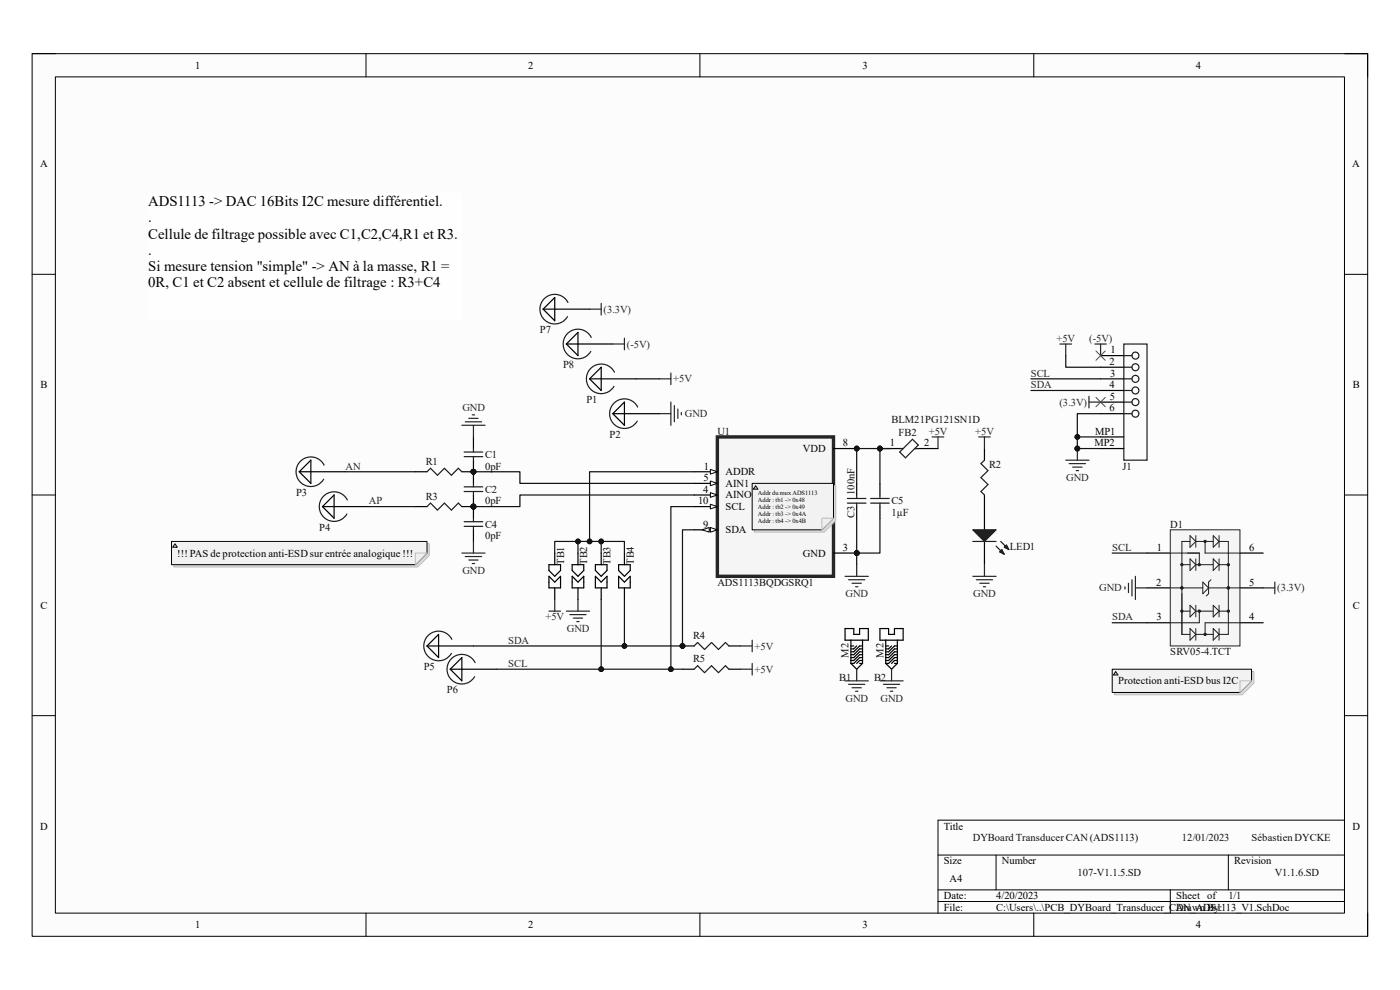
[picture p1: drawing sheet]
<svg xmlns="http://www.w3.org/2000/svg" width="297mm" height="210mm" viewBox="0 0 297 210" stroke-linecap="round" stroke-linejoin="round" font-family="sans-serif">
<path d="M6.8 11.4h283.4v187.2h-283.4z" fill-rule="evenodd" fill="#fcfcfc"/>
<path d="M6.8 11.4h283.4v187.2h-283.4z" fill="none" stroke="#000" stroke-width=".21"/>
<path d="M11.7 16.3h273.5v177.4h-273.5z" fill-rule="evenodd" fill="#fcfcfc"/>
<g fill="none" stroke="#000" stroke-width=".21">
<path d="M6.8 11.4h4.9M11.7 16.3h273.5v177.4h-273.5zM77.6 11.4v4.9M148.5 11.4v4.9M219.3 11.4v4.9M285.2 11.4h5v4.9M6.8 58.2h4.9M285.2 58.2h5M6.8 105h4.9M285.2 105h5M6.8 151.8h4.9M285.2 151.8h5"/>
<path d="M285.2 174h-86.2v19.7M77.6 193.7v4.9M148.5 193.7v4.9M199 181.4h86.2M199 188.8h86.2M199 191.2h86.2M211.3 181.4v7.4M219.3 193.7v4.9M248.3 188.8v4.9M260.6 181.4v7.4M290.2 193.7v4.9"/>
</g>
<circle cx="181.8" cy="95.2" r=".49" fill="#0e0e0e"/>
<circle cx="181.8" cy="95.2" r=".49" fill="none" stroke="#0e0e0e" stroke-width=".21"/>
<circle cx="181.8" cy="117.3" r=".49" fill="#0e0e0e"/>
<circle cx="181.8" cy="117.3" r=".49" fill="none" stroke="#0e0e0e" stroke-width=".21"/>
<path d="M152.2 92.7h24.6v29.6h-24.6z" fill-rule="evenodd" fill="#f5f5f5"/>
<path d="M152.2 92.7h24.6v29.6h-24.6z" fill="none" stroke="#262626" stroke-width=".72"/>
<path d="M147.3 100.1h4.9" fill="none" stroke="#000" stroke-width=".25"/>
<path d="M150.7 99.6l1.5 .5-1.5 .5z" fill="#fbfbfb"/>
<path d="M150.7 99.6l1.5 .5-1.5 .5z" fill="none" stroke="#000" stroke-width=".21"/>
<path d="M147.3 102.5h4.9" fill="none" stroke="#000" stroke-width=".25"/>
<path d="M150.7 102l1.5 .5-1.5 .5z" fill="#fbfbfb"/>
<path d="M150.7 102l1.5 .5-1.5 .5z" fill="none" stroke="#000" stroke-width=".21"/>
<path d="M147.3 105h4.9" fill="none" stroke="#000" stroke-width=".25"/>
<path d="M150.7 104.5l1.5 .5-1.5 .5z" fill="#fbfbfb"/>
<path d="M150.7 104.5l1.5 .5-1.5 .5z" fill="none" stroke="#000" stroke-width=".21"/>
<path d="M147.3 107.5h4.9" fill="none" stroke="#000" stroke-width=".25"/>
<path d="M150.7 107l1.5 .5-1.5 .5z" fill="#fbfbfb"/>
<path d="M150.7 107l1.5 .5-1.5 .5z" fill="none" stroke="#000" stroke-width=".21"/>
<path d="M147.3 112.4h4.9" fill="none" stroke="#000" stroke-width=".25"/>
<path d="M150.7 111.9l1.5 .5-1.5 .5z" fill="#fbfbfb"/>
<path d="M150.7 111.9l1.5 .5-1.5 .5z" fill="none" stroke="#000" stroke-width=".21"/>
<path d="M149 112.4l1.5-.5v1z" fill="#fbfbfb"/>
<path d="M149 112.4l1.5-.5v1z" fill="none" stroke="#000" stroke-width=".21"/>
<path d="M176.8 95.2h4.9" fill="none" stroke="#000" stroke-width=".25"/>
<circle cx="181.8" cy="95.2" r=".49" fill="#0e0e0e"/>
<circle cx="181.8" cy="95.2" r=".49" fill="none" stroke="#0e0e0e" stroke-width=".21"/>
<path d="M176.8 117.3h4.9" fill="none" stroke="#000" stroke-width=".25"/>
<circle cx="181.8" cy="117.3" r=".49" fill="#0e0e0e"/>
<circle cx="181.8" cy="117.3" r=".49" fill="none" stroke="#0e0e0e" stroke-width=".21"/>
<path d="M181.7 102.5v2.5M181.7 107.5v2.4" fill="none" stroke="#000" stroke-width=".25"/>
<path d="M179.8 105.7h3.9M179.8 106.7h3.9M181.7 105v.7M181.7 106.7v.8" fill="none" stroke="#1c1c1c" stroke-width=".25"/>
<circle cx="144.8" cy="137" r=".49" fill="#0e0e0e"/>
<circle cx="144.8" cy="137" r=".49" fill="none" stroke="#0e0e0e" stroke-width=".21"/>
<path d="M144.8 137h2.5" fill="none" stroke="#000" stroke-width=".25"/>
<circle cx="144.8" cy="137" r=".49" fill="#0e0e0e"/>
<circle cx="144.8" cy="137" r=".49" fill="none" stroke="#0e0e0e" stroke-width=".21"/>
<path d="M154.6 137h2.5M144.8 142h2.5M154.6 142h2.5" fill="none" stroke="#000" stroke-width=".25"/>
<path d="M147.3 137l.7-.7 1.5 1.5 1.5-1.5 1.4 1.5 1.5-1.5 .7 .7M147.3 142l.7-.8 1.5 1.5 1.5-1.5 1.4 1.5 1.5-1.5 .7 .8" fill="none" stroke="#1c1c1c" stroke-width=".25"/>
<path d="M181.7 119.8v2.5M120.2 129.6h4.9M120.9 130.4h3.4M121.6 131.1h2M122.4 131.9h.5M122.6 127.2v2.4M179.3 122.3h4.9M180 123h3.5M180.8 123.7h1.9M181.5 124.5h.5" fill="none" stroke="#262626" stroke-width=".25"/>
<circle cx="100.4" cy="107.5" r=".49" fill="#0e0e0e"/>
<circle cx="100.4" cy="107.5" r=".49" fill="none" stroke="#0e0e0e" stroke-width=".21"/>
<circle cx="100.4" cy="100.1" r=".49" fill="#0e0e0e"/>
<circle cx="100.4" cy="100.1" r=".49" fill="none" stroke="#0e0e0e" stroke-width=".21"/>
<path d="M100.4 105v2.5" fill="none" stroke="#000" stroke-width=".25"/>
<circle cx="100.4" cy="107.5" r=".49" fill="#0e0e0e"/>
<circle cx="100.4" cy="107.5" r=".49" fill="none" stroke="#0e0e0e" stroke-width=".21"/>
<path d="M100.4 100.1v2.4" fill="none" stroke="#000" stroke-width=".25"/>
<circle cx="100.4" cy="100.1" r=".49" fill="#0e0e0e"/>
<circle cx="100.4" cy="100.1" r=".49" fill="none" stroke="#0e0e0e" stroke-width=".21"/>
<path d="M98.5 103.3h3.9M98.5 104.3h3.9M100.4 102.5v.8M100.4 104.3v.7" fill="none" stroke="#1c1c1c" stroke-width=".25"/>
<circle cx="100.4" cy="107.5" r=".49" fill="#0e0e0e"/>
<circle cx="100.4" cy="107.5" r=".49" fill="none" stroke="#0e0e0e" stroke-width=".21"/>
<path d="M100.4 107.5v2.4M100.4 112.4v2.5" fill="none" stroke="#000" stroke-width=".25"/>
<circle cx="100.4" cy="107.5" r=".49" fill="#0e0e0e"/>
<circle cx="100.4" cy="107.5" r=".49" fill="none" stroke="#0e0e0e" stroke-width=".21"/>
<path d="M98.5 110.7h3.9M98.5 111.7h3.9M100.4 109.9v.8M100.4 111.7v.7" fill="none" stroke="#1c1c1c" stroke-width=".25"/>
<circle cx="100.4" cy="100.1" r=".49" fill="#0e0e0e"/>
<circle cx="100.4" cy="100.1" r=".49" fill="none" stroke="#0e0e0e" stroke-width=".21"/>
<path d="M100.4 97.6v2.5" fill="none" stroke="#000" stroke-width=".25"/>
<circle cx="100.4" cy="100.1" r=".49" fill="#0e0e0e"/>
<circle cx="100.4" cy="100.1" r=".49" fill="none" stroke="#0e0e0e" stroke-width=".21"/>
<path d="M100.4 92.7v2.4" fill="none" stroke="#000" stroke-width=".25"/>
<path d="M98.5 95.9h3.9M98.5 96.9h3.9M100.4 95.1v.8M100.4 96.9v.7" fill="none" stroke="#1c1c1c" stroke-width=".25"/>
<circle cx="100.4" cy="100.1" r=".49" fill="#0e0e0e"/>
<circle cx="100.4" cy="100.1" r=".49" fill="none" stroke="#0e0e0e" stroke-width=".21"/>
<path d="M88.1 100.1h2.5M98 100.1h2.4" fill="none" stroke="#000" stroke-width=".25"/>
<circle cx="100.4" cy="100.1" r=".49" fill="#0e0e0e"/>
<circle cx="100.4" cy="100.1" r=".49" fill="none" stroke="#0e0e0e" stroke-width=".21"/>
<path d="M90.6 100.1l.7-.8 1.5 1.5 1.5-1.5 1.5 1.5 1.4-1.5 .8 .8" fill="none" stroke="#1c1c1c" stroke-width=".25"/>
<circle cx="100.4" cy="107.5" r=".49" fill="#0e0e0e"/>
<circle cx="100.4" cy="107.5" r=".49" fill="none" stroke="#0e0e0e" stroke-width=".21"/>
<path d="M88.1 107.5h2.5M98 107.5h2.4" fill="none" stroke="#000" stroke-width=".25"/>
<circle cx="100.4" cy="107.5" r=".49" fill="#0e0e0e"/>
<circle cx="100.4" cy="107.5" r=".49" fill="none" stroke="#0e0e0e" stroke-width=".21"/>
<g fill="none" stroke="#1c1c1c" stroke-width=".25">
<path d="M130.4 79a3.1 3.1 0 0 0-4.8-1.1 3.1 3.1 0 0 0-.1 4.8 3.1 3.1 0 0 0 4.8-.8M238.4 73h4.9v24.6h-4.9zM238.4 77.9h1.7M238.4 75.4h1.7M68.8 98.7a3.1 3.1 0 0 0-4.8-1.1 3.1 3.1 0 0 0-.1 4.8 3.1 3.1 0 0 0 4.8-.7M135.3 86.3a3.1 3.1 0 0 0-4.7-1 3.1 3.1 0 0 0-.2 4.8 3.1 3.1 0 0 0 4.8-.8M238.4 82.8h1.7M238.4 80.4h1.7M238.4 87.8h1.7M238.4 85.3h1.7M73.7 106.1a3.1 3.1 0 0 0-4.7-1.1 3.1 3.1 0 0 0-.2 4.8 3.1 3.1 0 0 0 4.8-.8M90.6 107.5l.7-.8 1.5 1.5 1.5-1.5 1.5 1.5 1.4-1.5 .8 .8"/>
<path d="M95.9 135.6a3.1 3.1 0 0 0-4.8-1.1 3.1 3.1 0 0 0-.1 4.9 3.1 3.1 0 0 0 4.8-.8M100.8 140.6a3.1 3.1 0 0 0-4.7-1.1 3.1 3.1 0 0 0-.2 4.8 3.1 3.1 0 0 0 4.8-.8"/>
<circle cx="240.9" cy="75.4" r=".74"/>
<circle cx="240.9" cy="77.9" r=".74"/>
<circle cx="240.9" cy="80.4" r=".74"/>
<circle cx="240.9" cy="85.3" r=".74"/>
<circle cx="240.9" cy="82.8" r=".74"/>
<circle cx="240.9" cy="87.8" r=".74"/>
</g>
<g fill="none" stroke="#262626" stroke-width=".25">
<path d="M98 90.2h4.9M98.7 89.5h3.5M99.5 88.7h1.9M100.2 88h.5M100.4 90.2v2.5M139.9 87.8h2.4M142.3 85.3v4.9M143.1 86v3.5M143.8 86.8v1.9M144.5 87.5v.5M98 117.3h4.9M98.7 118.1h3.5"/>
<path d="M99.5 118.8h1.9M100.2 119.5h.5M100.4 114.9v2.4"/>
</g>
<g fill="none" stroke="#000" stroke-width=".25">
<path d="M127.5 77.9v4.9l-2.4-2.4zM233.5 75.4h4.9M233.5 77.9h4.9M125.1 80.4h9.8M130 87.8l2.5-2.5v4.9zM130 87.8h9.9M233.5 80.4h4.9M233.5 82.8h4.9M233.5 92.7h4.9M233.5 95.2h4.9M233.5 85.3h4.9M233.5 87.8h4.9"/>
<path d="M63.5 100.1h9.8M63.5 100.1l2.5-2.5v4.9zM68.4 107.5h9.9M68.4 107.5l2.5-2.5v4.9zM116.5 119.8h2.4v1.2l-1.2 1.3-1.2-1.3zM117.7 117.3v2.5M121.4 119.8h2.4v1.2l-1.2 1.3-1.2-1.3zM122.6 117.3v2.5M126.3 119.8h2.5v1.2l-1.3 1.3-1.2-1.3zM127.5 117.3v2.5M131.2 119.8h2.5v1.2l-1.2 1.3-1.3-1.3zM132.5 117.3v2.5"/>
<path d="M90.6 137h9.8M93 134.6v4.9l-2.4-2.5zM98 139.5v4.9l-2.5-2.4zM116.5 122.3l1.2 1.2 1.2-1.2v2.4h-2.4zM117.7 124.7v2.5M121.4 122.3l1.2 1.2 1.2-1.2v2.4h-2.4zM122.6 124.7v2.5M126.3 122.3l1.2 1.2 1.3-1.2v2.4h-2.5zM127.5 124.7v2.5M131.2 122.3l1.3 1.2 1.2-1.2v2.4h-2.5zM132.5 124.7v2.5M179.3 133.3h1.8v1.3h1.3v-1.3h1.8v2.5h-4.9z"/>
<path d="M180.5 135.8v4.9M180.5 137h.6M181.7 137l-.6 .7h-.6M183 135.8v4.9M183 139.5h-.6l-1.3 1.2h-.6M183 138.3h-.6l-1.3 1.2h-.6M183 138.9h-.6l-1.3 1.2h-.6M183 137.7h-.6l-1.3 1.2h-.6M183 137h-.6l-1.3 1.3h-.6M186.7 133.3h1.8v1.3h1.3v-1.3h1.8v2.5h-4.9zM187.9 137h.6M187.9 135.8v4.9"/>
<path d="M189.1 137l-.6 .7h-.6M190.4 138.3h-.6l-1.3 1.2h-.6M190.4 139.5h-.6l-1.3 1.2h-.6M190.4 138.9h-.6l-1.3 1.2h-.6M190.4 137.7h-.6l-1.3 1.2h-.6M190.4 137h-.6l-1.3 1.3h-.6M190.4 135.8v4.9M95.5 142h9.9M180.5 140.7l1.2 1.3 1.3-1.3M182.4 140.7h.6M183 140.1h-.6l-.7 .6M187.9 140.7l1.2 1.3 1.3-1.3"/>
<path d="M189.8 140.7h.6M190.4 140.1h-.6l-.7 .6"/>
</g>
<circle cx="186.7" cy="95.2" r=".49" fill="#0e0e0e"/>
<circle cx="186.7" cy="95.2" r=".49" fill="none" stroke="#0e0e0e" stroke-width=".21"/>
<path d="M186.7 95.2h4.9" fill="none" stroke="#000" stroke-width=".25"/>
<circle cx="186.7" cy="95.2" r=".49" fill="#0e0e0e"/>
<circle cx="186.7" cy="95.2" r=".49" fill="none" stroke="#0e0e0e" stroke-width=".21"/>
<path d="M194.1 95.2h4.9M208.9 107.5v4.9M208.9 114.9v4.9" fill="none" stroke="#000" stroke-width=".25"/>
<path d="M190.9 95.9l2.7-2.7 1.2 1.2-2.7 2.7zM190.9 95.2h.7M194.1 95.2h.7" fill="none" stroke="#1c1c1c" stroke-width=".25"/>
<path d="M206.4 112.4h4.9l-2.4 2.5z" fill="#1c1c1c"/>
<path d="M206.4 112.4h4.9l-2.4 2.5zM211.3 115.8l1.7 1.8" fill="none" stroke="#1c1c1c" stroke-width=".25"/>
<path d="M212.5 116.6l.5 1-.9-.5z" fill="#1c1c1c"/>
<path d="M206.4 114.9h4.9M212.3 114.9l1.7 1.7M212.5 116.6l.5 1-.9-.5z" fill="none" stroke="#1c1c1c" stroke-width=".25"/>
<path d="M213.5 115.6l.5 1-1-.5z" fill="#1c1c1c"/>
<path d="M208.9 97.6l-.8 .8 1.5 1.4-1.5 1.5 1.5 1.5-1.5 1.5 .8 .7M213.5 115.6l.5 1-1-.5z" fill="none" stroke="#1c1c1c" stroke-width=".25"/>
<path d="M208.9 95.2v2.4M208.9 105v2.5" fill="none" stroke="#000" stroke-width=".25"/>
<g fill="none" stroke="#262626" stroke-width=".25">
<path d="M226.1 97.6h4.9M226.8 98.4h3.5M227.6 99.1h2M228.3 99.8h.5M228.6 95.2v2.4M208.9 119.8v2.5M206.4 122.3h4.9M207.1 123h3.5M207.9 123.7h1.9M208.6 124.5h.5M179.3 144.4h4.9M180 145.2h3.5"/>
<path d="M180.8 145.9h1.9M181.5 146.6h.5M181.7 142v2.4M186.7 144.4h4.9M187.4 145.2h3.5M188.2 145.9h1.9M188.9 146.6h.5M189.1 142v2.4"/>
</g>
<circle cx="228.6" cy="95.2" r=".49" fill="#0e0e0e"/>
<circle cx="228.6" cy="95.2" r=".49" fill="none" stroke="#0e0e0e" stroke-width=".21"/>
<g fill="none" stroke="#262626" stroke-width=".25">
<path d="M125.1 65.6h2.4M127.5 64.4v2.4M130 73h2.5M132.5 71.7v2.5M142.3 79.1v2.5M224.9 73h2.4M226.1 73v2.4M232.3 73h2.4M233.5 73v2.4M139.9 80.4h2.4M197.8 92.7h2.4M199 92.7v2.5"/>
<path d="M207.6 92.7h2.5M208.9 92.7v2.5M231 84.1v2.4M231 85.3h2.5M116.5 129.6h2.4M117.7 127.2v2.4M157.1 137h2.5M159.6 135.8v2.5M157.1 142h2.5M159.6 140.7v2.5"/>
</g>
<path d="M232.5 74.5l2 1.9M234.5 74.5l-2 1.9M232.5 84.3l2 2M234.5 84.3l-2 2" fill="none" stroke="#4c4c4c" stroke-width=".21"/>
<path d="M115.2 65.6h9.9M117.7 63.1v5l-2.5-2.5zM120.2 73h9.8M122.6 70.5v4.9l-2.4-2.4zM243.3 117.3h5M263.1 117.3h4.9M243.3 124.7h5M243.3 132.1h5M263.1 124.7h4.9M263.1 132.1h4.9" fill="none" stroke="#000" stroke-width=".25"/>
<path d="M120.5 64.2a3.1 3.1 0 0 0-4.7-1.1 3.1 3.1 0 0 0-.2 4.8 3.1 3.1 0 0 0 4.8-.7M125.4 71.6a3.1 3.1 0 0 0-4.7-1.1 3.1 3.1 0 0 0-.2 4.8 3.1 3.1 0 0 0 4.8-.7" fill="none" stroke="#1c1c1c" stroke-width=".25"/>
<path d="M248.3 112.4h14.8v24.6h-14.8z" fill-rule="evenodd" fill="#f5f5f5"/>
<path d="M248.3 112.4h14.8v24.6h-14.8z" fill="none" stroke="#262626" stroke-width=".21"/>
<path d="M252.5 113.6l1.2 1.3-1.2 1.2zM253.7 113.6v2.5M253.7 114.9h3.7M255.7 114.9v2.4h7.4M257.4 113.6l1.2 1.3-1.2 1.2zM258.6 113.6v2.5" fill="none" stroke="#1c1c1c" stroke-width=".21"/>
<circle cx="255.7" cy="114.9" r=".25" fill="#1c1c1c"/>
<g fill="none" stroke="#1c1c1c" stroke-width=".21">
<path d="M250.7 119.8h1.8M250.7 117.3h3.7M252.5 118.6l1.2 1.2-1.2 1.2zM252.5 114.9h-1.8v19.7M253.7 118.6v2.4M253.7 119.8h3.7M257.4 118.6l1.2 1.2-1.2 1.2zM258.6 118.6v2.4M252.5 128.4l1.2 1.2-1.2 1.3zM252.5 133.3l1.2 1.3-1.2 1.2zM253.7 128.4v2.5M253.7 133.3v2.5"/>
<path d="M253.7 129.6h3.7M253.7 134.6h3.7M257.4 128.4l1.2 1.2-1.2 1.3zM257.4 133.3l1.2 1.3-1.2 1.2zM258.6 128.4v2.5M258.6 133.3v2.5"/>
<circle cx="255.7" cy="114.9" r=".25"/>
</g>
<circle cx="250.7" cy="119.8" r=".25" fill="#1c1c1c"/>
<g fill="none" stroke="#1c1c1c" stroke-width=".21">
<path d="M250.7 129.6h1.8"/>
<circle cx="250.7" cy="119.8" r=".25"/>
</g>
<circle cx="250.7" cy="129.6" r=".25" fill="#1c1c1c"/>
<g fill="none" stroke="#1c1c1c" stroke-width=".21">
<path d="M248.3 117.3h2.4M258.6 119.8h2"/>
<circle cx="250.7" cy="129.6" r=".25"/>
</g>
<circle cx="260.6" cy="119.8" r=".25" fill="#1c1c1c"/>
<g fill="none" stroke="#1c1c1c" stroke-width=".21">
<path d="M258.6 129.6h2"/>
<circle cx="260.6" cy="119.8" r=".25"/>
</g>
<circle cx="260.6" cy="129.6" r=".25" fill="#1c1c1c"/>
<g fill="none" stroke="#1c1c1c" stroke-width=".21">
<path d="M255.2 123.5l1.2 1.2-1.2 1.3zM258.6 134.6h2M260.6 124.7h2.5"/>
<circle cx="260.6" cy="129.6" r=".25"/>
</g>
<circle cx="260.6" cy="124.7" r=".25" fill="#1c1c1c"/>
<g fill="none" stroke="#1c1c1c" stroke-width=".21">
<path d="M256.9 123l-.5 .5v2.5l-.5 .4M263.1 132.1h-7.4v2.5"/>
<circle cx="260.6" cy="124.7" r=".25"/>
</g>
<circle cx="255.7" cy="134.6" r=".25" fill="#1c1c1c"/>
<g fill="none" stroke="#1c1c1c" stroke-width=".21">
<path d="M254.4 129.6v2.5h-6.1"/>
<circle cx="255.7" cy="134.6" r=".25"/>
</g>
<circle cx="254.4" cy="129.6" r=".25" fill="#1c1c1c"/>
<g fill="none" stroke="#1c1c1c" stroke-width=".21">
<path d="M258.6 114.9h2v19.7M248.3 124.7h2.4M250.7 134.6h1.8"/>
<circle cx="254.4" cy="129.6" r=".25"/>
</g>
<circle cx="250.7" cy="124.7" r=".25" fill="#1c1c1c"/>
<g fill="none" stroke="#1c1c1c" stroke-width=".21">
<path d="M254.4 117.3v2.5"/>
<circle cx="250.7" cy="124.7" r=".25"/>
</g>
<circle cx="254.4" cy="119.8" r=".25" fill="#1c1c1c"/>
<g fill="none" stroke="#1c1c1c" stroke-width=".21">
<path d="M256.4 124.7h4.2"/>
<circle cx="254.4" cy="119.8" r=".25"/>
</g>
<circle cx="260.6" cy="124.7" r=".25" fill="#1c1c1c"/>
<g fill="none" stroke="#1c1c1c" stroke-width=".21">
<path d="M250.7 124.7h4.5"/>
<circle cx="260.6" cy="124.7" r=".25"/>
</g>
<circle cx="250.7" cy="124.7" r=".25" fill="#1c1c1c"/>
<circle cx="250.7" cy="124.7" r=".25" fill="none" stroke="#1c1c1c" stroke-width=".21"/>
<path d="M238.7 124.5v.5M239.4 123.7v2M240.1 123v3.4M240.9 122.3v4.9M240.9 124.7h2.4M268 124.7h2.4M270.4 123.5v2.5" fill="none" stroke="#262626" stroke-width=".25"/>
<path d="M186.7 102.5v2.5M186.7 107.5v2.4" fill="none" stroke="#000" stroke-width=".25"/>
<path d="M184.7 105.7h3.9M184.7 106.7h3.9M186.7 105v.7M186.7 106.7v.8" fill="none" stroke="#1c1c1c" stroke-width=".25"/>
<path d="M147.3 112.4h-2.5v24.6" fill="none" stroke="#0e0e0e" stroke-width=".25"/>
<circle cx="144.8" cy="137" r=".49" fill="#0e0e0e"/>
<circle cx="144.8" cy="137" r=".49" fill="none" stroke="#0e0e0e" stroke-width=".21"/>
<path d="M147.3 107.5h-5v34.5h2.5" fill="none" stroke="#0e0e0e" stroke-width=".25"/>
<circle cx="142.3" cy="142" r=".49" fill="#0e0e0e"/>
<circle cx="142.3" cy="142" r=".49" fill="none" stroke="#0e0e0e" stroke-width=".21"/>
<path d="M132.5 127.2v9.8" fill="none" stroke="#0e0e0e" stroke-width=".25"/>
<circle cx="132.5" cy="137" r=".49" fill="#0e0e0e"/>
<circle cx="132.5" cy="137" r=".49" fill="none" stroke="#0e0e0e" stroke-width=".21"/>
<path d="M127.5 127.2v14.8" fill="none" stroke="#0e0e0e" stroke-width=".25"/>
<circle cx="127.5" cy="142" r=".49" fill="#0e0e0e"/>
<circle cx="127.5" cy="142" r=".49" fill="none" stroke="#0e0e0e" stroke-width=".21"/>
<path d="M127.5 114.9v2.4" fill="none" stroke="#0e0e0e" stroke-width=".25"/>
<circle cx="127.5" cy="114.9" r=".49" fill="#0e0e0e"/>
<circle cx="127.5" cy="114.9" r=".49" fill="none" stroke="#0e0e0e" stroke-width=".21"/>
<path d="M122.6 114.9v2.4" fill="none" stroke="#0e0e0e" stroke-width=".25"/>
<circle cx="122.6" cy="114.9" r=".49" fill="#0e0e0e"/>
<circle cx="122.6" cy="114.9" r=".49" fill="none" stroke="#0e0e0e" stroke-width=".21"/>
<path d="M181.7 117.3v2.5" fill="none" stroke="#0e0e0e" stroke-width=".25"/>
<circle cx="181.8" cy="117.3" r=".49" fill="#0e0e0e"/>
<circle cx="181.8" cy="117.3" r=".49" fill="none" stroke="#0e0e0e" stroke-width=".21"/>
<path d="M100.4 100.1h9.9v2.4h37" fill="none" stroke="#0e0e0e" stroke-width=".25"/>
<circle cx="100.4" cy="100.1" r=".49" fill="#0e0e0e"/>
<circle cx="100.4" cy="100.1" r=".49" fill="none" stroke="#0e0e0e" stroke-width=".21"/>
<path d="M147.3 105h-37v2.5h-9.9" fill="none" stroke="#0e0e0e" stroke-width=".25"/>
<circle cx="100.4" cy="107.5" r=".49" fill="#0e0e0e"/>
<circle cx="100.4" cy="107.5" r=".49" fill="none" stroke="#0e0e0e" stroke-width=".21"/>
<path d="M134.9 80.4h5M73.3 100.1h14.8M78.3 107.5h9.8M147.3 100.1h-22.2v14.8" fill="none" stroke="#0e0e0e" stroke-width=".25"/>
<circle cx="125.1" cy="114.9" r=".49" fill="#0e0e0e"/>
<circle cx="125.1" cy="114.9" r=".49" fill="none" stroke="#0e0e0e" stroke-width=".21"/>
<path d="M226.1 75.4v2.5h7.4M218.7 82.8h14.8M218.7 80.4h14.8M228.6 92.7h4.9" fill="none" stroke="#0e0e0e" stroke-width=".25"/>
<circle cx="228.6" cy="92.7" r=".49" fill="#0e0e0e"/>
<circle cx="228.6" cy="92.7" r=".49" fill="none" stroke="#0e0e0e" stroke-width=".21"/>
<path d="M228.6 95.2h4.9" fill="none" stroke="#0e0e0e" stroke-width=".25"/>
<circle cx="228.6" cy="95.2" r=".49" fill="#0e0e0e"/>
<circle cx="228.6" cy="95.2" r=".49" fill="none" stroke="#0e0e0e" stroke-width=".21"/>
<path d="M100.4 137h44.4" fill="none" stroke="#0e0e0e" stroke-width=".25"/>
<circle cx="144.8" cy="137" r=".49" fill="#0e0e0e"/>
<circle cx="144.8" cy="137" r=".49" fill="none" stroke="#0e0e0e" stroke-width=".21"/>
<circle cx="132.5" cy="137" r=".49" fill="#0e0e0e"/>
<circle cx="132.5" cy="137" r=".49" fill="none" stroke="#0e0e0e" stroke-width=".21"/>
<path d="M105.4 142h36.9" fill="none" stroke="#0e0e0e" stroke-width=".25"/>
<circle cx="142.3" cy="142" r=".49" fill="#0e0e0e"/>
<circle cx="142.3" cy="142" r=".49" fill="none" stroke="#0e0e0e" stroke-width=".21"/>
<circle cx="127.5" cy="142" r=".49" fill="#0e0e0e"/>
<circle cx="127.5" cy="142" r=".49" fill="none" stroke="#0e0e0e" stroke-width=".21"/>
<path d="M233.5 87.8h-4.9v7.4" fill="none" stroke="#0e0e0e" stroke-width=".25"/>
<circle cx="228.6" cy="95.2" r=".49" fill="#0e0e0e"/>
<circle cx="228.6" cy="95.2" r=".49" fill="none" stroke="#0e0e0e" stroke-width=".21"/>
<circle cx="228.6" cy="92.7" r=".49" fill="#0e0e0e"/>
<circle cx="228.6" cy="92.7" r=".49" fill="none" stroke="#0e0e0e" stroke-width=".21"/>
<path d="M117.7 117.3v-2.4h14.8v2.4" fill="none" stroke="#0e0e0e" stroke-width=".25"/>
<circle cx="127.5" cy="114.9" r=".49" fill="#0e0e0e"/>
<circle cx="127.5" cy="114.9" r=".49" fill="none" stroke="#0e0e0e" stroke-width=".21"/>
<circle cx="125.1" cy="114.9" r=".49" fill="#0e0e0e"/>
<circle cx="125.1" cy="114.9" r=".49" fill="none" stroke="#0e0e0e" stroke-width=".21"/>
<circle cx="122.6" cy="114.9" r=".49" fill="#0e0e0e"/>
<circle cx="122.6" cy="114.9" r=".49" fill="none" stroke="#0e0e0e" stroke-width=".21"/>
<path d="M181.7 109.9v7.4M236 117.3h7.3M236 132.1h7.3" fill="none" stroke="#0e0e0e" stroke-width=".25"/>
<circle cx="181.8" cy="117.3" r=".49" fill="#0e0e0e"/>
<circle cx="181.8" cy="117.3" r=".49" fill="none" stroke="#0e0e0e" stroke-width=".21"/>
<path d="M186.7 109.9v7.4h-5" fill="none" stroke="#0e0e0e" stroke-width=".25"/>
<circle cx="181.8" cy="117.3" r=".49" fill="#0e0e0e"/>
<circle cx="181.8" cy="117.3" r=".49" fill="none" stroke="#0e0e0e" stroke-width=".21"/>
<path d="M189.1 95.2h-7.4v7.3" fill="none" stroke="#0e0e0e" stroke-width=".25"/>
<circle cx="181.8" cy="95.2" r=".49" fill="#0e0e0e"/>
<circle cx="181.8" cy="95.2" r=".49" fill="none" stroke="#0e0e0e" stroke-width=".21"/>
<circle cx="186.7" cy="95.2" r=".49" fill="#0e0e0e"/>
<circle cx="186.7" cy="95.2" r=".49" fill="none" stroke="#0e0e0e" stroke-width=".21"/>
<path d="M186.7 95.2v7.3" fill="none" stroke="#0e0e0e" stroke-width=".25"/>
<circle cx="186.7" cy="95.2" r=".49" fill="#0e0e0e"/>
<circle cx="186.7" cy="95.2" r=".49" fill="none" stroke="#0e0e0e" stroke-width=".21"/>
<path d="M31.5 40.9h66.5v27.2h-66.5z" fill-rule="evenodd" fill="#fefefe"/>
<path d="M31.5 40.9h66.5v27.2h-66.5z" fill="none" stroke="#fefefe" stroke-width=".21"/>
<path d="M160.1 103h17.2v7.4l-2.5 2.5h-14.7z" fill-rule="evenodd" fill="#ddd"/>
<path d="M160.1 103h17.2v7.4l-2.5 2.5h-14.7z" fill="none" stroke="#bdbdbd" stroke-width=".21"/>
<path d="M159.6 102.5h17.2v7.4l-2.4 2.5h-14.8z" fill-rule="evenodd" fill="#f2f2f2"/>
<path d="M159.6 102.5h17.2v7.4l-2.4 2.5h-14.8z" fill="none" stroke="#000" stroke-width=".21"/>
<path d="M174.4 109.9h2.4l-2.4 2.5z" fill="#efefef"/>
<path d="M174.4 109.9h2.4l-2.4 2.5z" fill="none" stroke="#bdbdbd" stroke-width=".21"/>
<path d="M160.3 103l.5 .8h-1z" fill="#d1d1d1"/>
<path d="M160.3 103l.5 .8h-1z" fill="none" stroke="#0f0f0f" stroke-width=".21"/>
<path d="M236.4 142.5h29.6v2.4l-2.5 2.5h-27.1z" fill-rule="evenodd" fill="#ddd"/>
<path d="M236.4 142.5h29.6v2.4l-2.5 2.5h-27.1z" fill="none" stroke="#bdbdbd" stroke-width=".21"/>
<path d="M236 142h29.5v2.4l-2.4 2.5h-27.1z" fill-rule="evenodd" fill="#f2f2f2"/>
<path d="M236 142h29.5v2.4l-2.4 2.5h-27.1z" fill="none" stroke="#000" stroke-width=".21"/>
<path d="M263.1 144.4h2.4l-2.4 2.5z" fill="#efefef"/>
<path d="M263.1 144.4h2.4l-2.4 2.5z" fill="none" stroke="#bdbdbd" stroke-width=".21"/>
<path d="M236.7 142.5l.5 .7h-1z" fill="#d1d1d1"/>
<path d="M236.7 142.5l.5 .7h-1z" fill="none" stroke="#0f0f0f" stroke-width=".21"/>
<path d="M36.9 115.4h54.2v2.4l-2.5 2.5h-51.7z" fill-rule="evenodd" fill="#ddd"/>
<path d="M36.9 115.4h54.2v2.4l-2.5 2.5h-51.7z" fill="none" stroke="#bdbdbd" stroke-width=".21"/>
<path d="M36.4 114.9h54.2v2.4l-2.5 2.5h-51.7z" fill-rule="evenodd" fill="#f2f2f2"/>
<path d="M36.4 114.9h54.2v2.4l-2.5 2.5h-51.7z" fill="none" stroke="#000" stroke-width=".21"/>
<path d="M88.1 117.3h2.5l-2.5 2.5z" fill="#efefef"/>
<path d="M88.1 117.3h2.5l-2.5 2.5z" fill="none" stroke="#bdbdbd" stroke-width=".21"/>
<path d="M37.1 115.4l.5 .7h-1z" fill="#d1d1d1"/>
<path d="M37.1 115.4l.5 .7h-1z" fill="none" stroke="#0f0f0f" stroke-width=".21"/>
<g font-size="3.1">
<text x="31.5" y="43.7">ADS1113 -&gt; DAC 16Bits I2C mesure différentiel.</text>
<text x="31.5" y="47.2">.</text>
<text x="31.5" y="50.6">Cellule de filtrage possible avec C1,C2,C4,R1 et R3.</text>
<text x="31.5" y="54.1">.</text>
<text x="31.5" y="57.5">Si mesure tension &quot;simple&quot; -&gt; AN à la masse, R1 =</text>
<text x="31.5" y="61">0R, C1 et C2 absent et cellule de filtrage : R3+C4</text>
</g>
<g font-size="2.2">
<text x="41.4" y="14.6">1</text>
<text x="112.1" y="14.6">2</text>
<text x="183" y="14.6">3</text>
<text x="253.7" y="14.6">4</text>
<text x="8.5" y="35.5">A</text>
<text x="286.9" y="35.5">A</text>
<text x="235.4" y="77.4">2</text>
<text x="235.6" y="75">1</text>
<text x="8.6" y="82.3">B</text>
<text x="235.4" y="82.3">4</text>
<text x="235.5" y="79.9">3</text>
<text x="287" y="82.3">B</text>
<text x="235.4" y="87.3">6</text>
<text x="235.5" y="84.8">5</text>
<text x="170.3" y="95.9">VDD</text>
<text x="178.8" y="94.7">8</text>
<text x="188.8" y="94.7">1</text>
<text x="196" y="94.7">2</text>
<text x="232.2" y="94.7">MP2</text>
<text x="232.4" y="92.2">MP1</text>
<text x="149.4" y="99.6">1</text>
<text x="153.9" y="100.8">ADDR</text>
<text x="148.1" y="107">10</text>
<text x="149.2" y="104.5">4</text>
<text x="149.2" y="102.1">5</text>
<text x="153.9" y="103.3">AIN1</text>
<text x="153.9" y="105.7">AINO</text>
<text x="149.2" y="111.9">9</text>
<text x="153.9" y="108.2">SCL</text>
<text x="153.9" y="113.2">SDA</text>
<text x="37.6" y="118.1">!!! PAS de protection anti-ESD sur entrée analogique !!!</text>
<text x="170.3" y="118.1">GND</text>
<text x="178.8" y="116.8">3</text>
<text x="245.4" y="116.8">1</text>
<text x="265" y="116.8">6</text>
<text x="245.3" y="124.2">2</text>
<text x="265" y="124.2">5</text>
<text x="8.6" y="129.2">C</text>
<text x="245.4" y="131.6">3</text>
<text x="265" y="131.6">4</text>
<text x="287" y="129.2">C</text>
<text x="237.2" y="145.2">Protection anti-ESD bus I2C</text>
<text x="8.5" y="176">D</text>
<text x="200.2" y="176">Title</text>
<text x="286.9" y="176">D</text>
<text x="200.2" y="183.3">Size</text>
<text x="212.6" y="183.3">Number</text>
<text x="261.8" y="183.3">Revision</text>
<text x="200.2" y="190.8">Date:</text>
<text x="201.5" y="187.1">A4</text>
<text x="211.3" y="190.8">4/20/2023</text>
<text x="249.5" y="190.8">Sheet of</text>
<text x="41.4" y="196.9">1</text>
<text x="112.1" y="196.9">2</text>
<text x="183" y="196.9">3</text>
<text x="200.2" y="193.2">File:</text>
<text x="211.3" y="193.2">C:\Users\..\PCB_DYBoard_Transducer_CAN_ADS1113_V1.SchDoc</text>
<text x="249.5" y="193.2">Drawn By:</text>
<text x="253.7" y="196.9">4</text>
</g>
<g font-size="2.2" fill="#0e0e0e">
<text x="114.6" y="70.7">P7</text>
<text x="119.5" y="78.1">P8</text>
<text x="124.4" y="85.5">P1</text>
<text x="189.1" y="89.7">BLM21PG121SN1D</text>
<text x="129.3" y="92.9">P2</text>
<text x="152.2" y="92.2">U1</text>
<text x="190.6" y="92.5">FB2</text>
<text x="90.3" y="98.6">R1</text>
<text x="102.9" y="99.6">0pF</text>
<text x="102.9" y="97.1">C1</text>
<text x="209.8" y="99.4">R2</text>
<text x="238.2" y="99.6">J1</text>
<text x="62.8" y="105.2">P3</text>
<text x="90.3" y="106">R3</text>
<text x="102.9" y="107">0pF</text>
<text x="102.9" y="104.5">C2</text>
<text x="181.3" y="105" transform="rotate(-90 181.3 105)">100nF</text>
<text x="189.1" y="107">C5</text>
<text x="67.7" y="112.6">P4</text>
<text x="102.9" y="111.9">C4</text>
<text x="181.3" y="109.9" transform="rotate(-90 181.3 109.9)">C3</text>
<text x="189.1" y="109.4">1µF</text>
<text x="248.3" y="111.9">D1</text>
<text x="102.9" y="114.4">0pF</text>
<text x="119.7" y="119.8" transform="rotate(-90 119.7 119.8)">TB1</text>
<text x="124.6" y="119.8" transform="rotate(-90 124.6 119.8)">TB2</text>
<text x="129.5" y="119.8" transform="rotate(-90 129.5 119.8)">TB3</text>
<text x="134.5" y="119.8" transform="rotate(-90 134.5 119.8)">TB4</text>
<text x="214.2" y="116.6">LED1</text>
<text x="152.2" y="124.2">ADS1113BQDGSRQ1</text>
<text x="147" y="135.6">R4</text>
<text x="89.9" y="142.2">P5</text>
<text x="147" y="140.5">R5</text>
<text x="180" y="139.5" transform="rotate(-90 180 139.5)">M2</text>
<text x="187.4" y="139.5" transform="rotate(-90 187.4 139.5)">M2</text>
<text x="248.3" y="139">SRV05-4.TCT</text>
<text x="94.8" y="147.1">P6</text>
<text x="178.1" y="144.4">B1</text>
<text x="185.4" y="144.4">B2</text>
<text x="206.4" y="178.4">DYBoard Transducer CAN (ADS1113)</text>
<text x="250.7" y="178.4">12/01/2023</text>
<text x="265.5" y="178.4">Sébastien DYCKE</text>
<text x="228.6" y="185.8">107-V1.1.5.SD</text>
<text x="270.4" y="185.8">V1.1.6.SD</text>
<text x="260.6" y="190.8">1/1</text>
</g>
<g font-size="2.2" fill="#262626">
<text x="128" y="66.3">(3.3V)</text>
<text x="133" y="73.7">(-5V)</text>
<text x="224.1" y="72.5">+5V</text>
<text x="231.1" y="72.5">(-5V)</text>
<text x="142.8" y="81.1">+5V</text>
<text x="218.7" y="79.9">SCL</text>
<text x="218.7" y="82.3">SDA</text>
<text x="98.1" y="87.3">GND</text>
<text x="145.3" y="88.5">GND</text>
<text x="224.7" y="86.1">(3.3V)</text>
<text x="197" y="92.2">+5V</text>
<text x="206.9" y="92.2">+5V</text>
<text x="73.3" y="99.6">AN</text>
<text x="78.3" y="107">AP</text>
<text x="226.2" y="102.1">GND</text>
<text x="236" y="116.8">SCL</text>
<text x="98.1" y="121.8">GND</text>
<text x="233.2" y="125.5">GND</text>
<text x="270.9" y="125.5">(3.3V)</text>
<text x="115.7" y="131.6">+5V</text>
<text x="179.4" y="126.7">GND</text>
<text x="206.5" y="126.7">GND</text>
<text x="236" y="131.6">SDA</text>
<text x="107.8" y="136.6">SDA</text>
<text x="120.2" y="134.1">GND</text>
<text x="160.1" y="137.8">+5V</text>
<text x="107.8" y="141.5">SCL</text>
<text x="160.1" y="142.7">+5V</text>
<text x="179.4" y="148.9">GND</text>
<text x="186.8" y="148.9">GND</text>
</g>
<g font-size="1.4">
<text x="160.8" y="104.9">Addr du mux ADS1113</text>
<text x="160.8" y="106.4">Addr : tb1 -&gt; 0x48</text>
<text x="160.8" y="107.9">Addr : tb2 -&gt; 0x49</text>
<text x="160.8" y="109.4">Addr : tb3 -&gt; 0x4A</text>
<text x="160.8" y="110.9">Addr : tb4 -&gt; 0x4B</text>
</g>
</svg>
